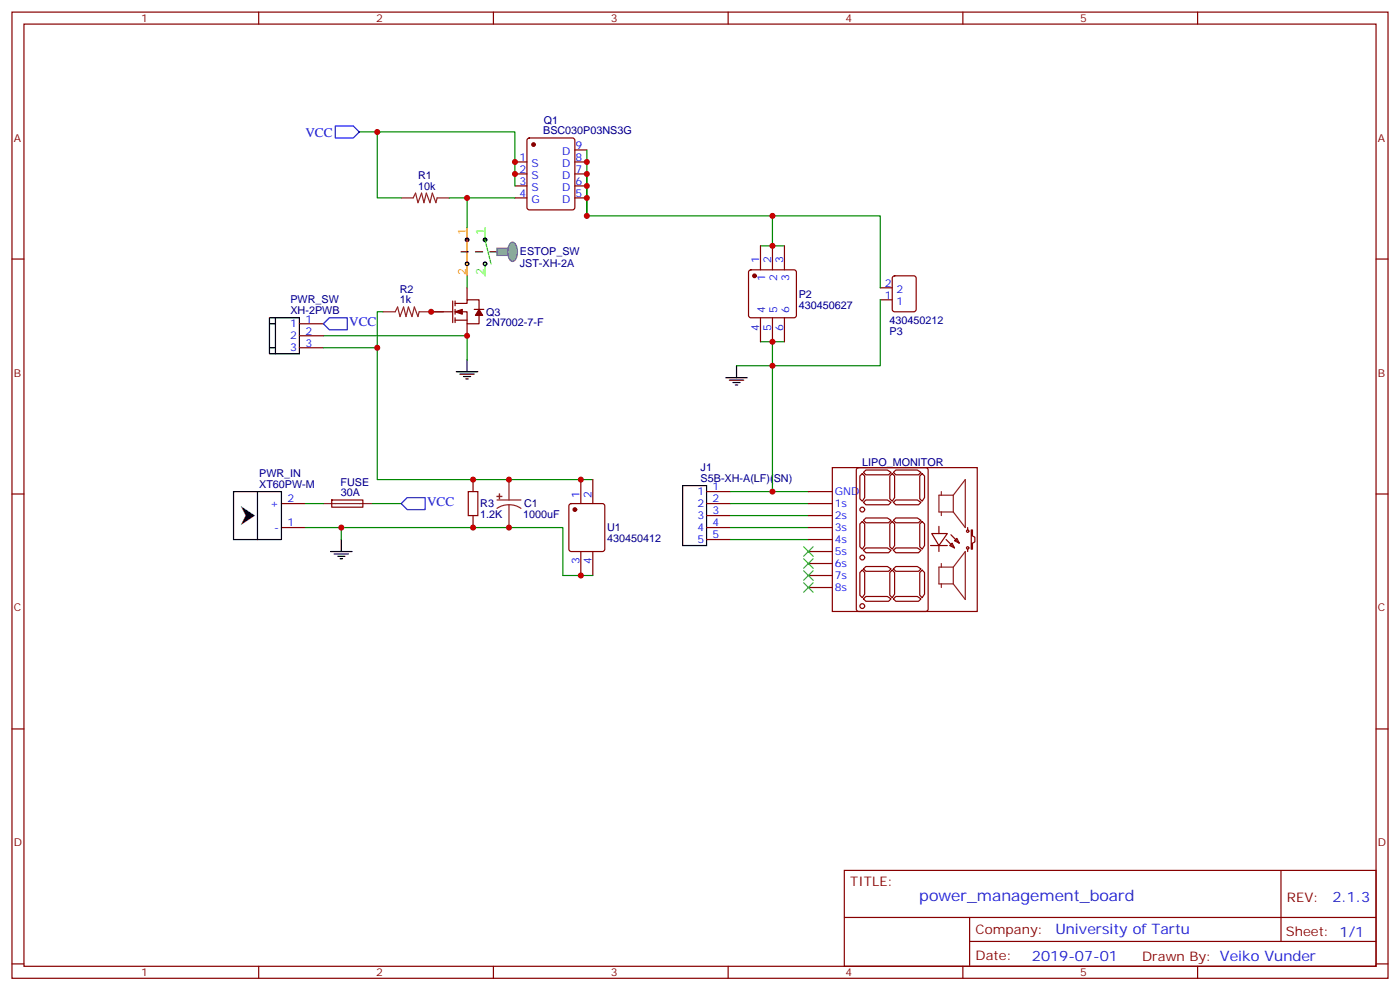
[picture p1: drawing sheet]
<svg xmlns="http://www.w3.org/2000/svg" width="412mm" height="292mm" viewBox="0 0 412 292" stroke-linecap="round" stroke-linejoin="round" font-family="sans-serif">
<g fill="none" stroke="#870000" stroke-width=".35">
<path d="M3.5 3.6h405.4v284.3h-405.4zM7.1 7.1h398.2v277.3h-398.2zM76.2 3.6v3.5M145.3 3.6v3.5M214.5 3.6v3.5M283.6 3.6v3.5M352.8 3.6v3.5M3.5 76.2h3.6M405.3 76.2h3.6M3.5 145.4h3.6M405.3 145.4h3.6M3.5 214.5h3.6"/>
<path d="M405.3 214.5h3.6M248.7 256.2h156.6v28.2h-156.6zM377.3 256.2v20.9M248.7 270h156.5M285.6 277.1h119.6M285.6 270v14.1M3.5 283.7h3.6M76.2 284.4v3.5M145.3 284.4v3.5M214.5 284.4v3.5M283.6 284.4v3.5M352.8 284.4v3.5"/>
<path d="M405.3 283.7h3.6"/>
</g>
<path d="M137.6 67.1v14.1" fill="none" stroke="#f90" stroke-width=".35"/>
<path d="M142.9 67.1v3.5l1.7 7M142.9 77.6v3.6" fill="none" stroke="#3f0" stroke-width=".35"/>
<g fill="#000" stroke="#000" stroke-width=".35">
<circle cx="137.6" cy="70.6" r=".53"/>
<circle cx="142.9" cy="70.6" r=".53"/>
</g>
<g fill="none" stroke="#000" stroke-width=".35">
<circle cx="137.6" cy="77.6" r=".53"/>
<circle cx="142.9" cy="77.6" r=".53"/>
</g>
<path d="M146.4 74.1h-11.6" fill="none" stroke="#000" stroke-width=".35" stroke-dasharray="2.1 2.1"/>
<g fill="#999" stroke="#666" stroke-width=".35">
<path d="M146.4 73.1h3.5v2.1h-3.5z"/>
<path d="M150.3 71.7a.97 .97 0 0 1 1-.4 .97 .97 0 0 1 .7 .8 4.3 4.3 0 0 1-.6 4.8 1.24 1.24 0 0 1-1.6-1.3l-.2-2.2z"/>
</g>
<g fill="none" stroke="#8c2424" stroke-width=".35">
<path d="M118.2 58.2h3.5l.7-1.4 .7 2.9 1.1-2.9 .7 2.9 .7-2.9 1 2.9 .8-2.9 1 2.9 .4-1.5h3.5M95.2 148.2h14.2M146.4 147.1h7.1M149.9 148.6l1.9 .2 1.7 .8M149.9 148.6l-1.8 .2-1.7 .8M149.9 141.1v6M149.9 148.6v6.7M277.3 144.7v1M277.3 150.7v1M280.8 145.7h-4.2v5h4.2M280.8 145.7v5M280.8 145.7l3.5-4.6v14.2l-3.5-4.6"/>
<path d="M277.3 165.8v1.1M277.3 171.8v1.1M280.8 166.9h-4.2v4.9h4.2M280.8 166.9v4.9M280.8 166.9l3.5-4.6v14.1l-3.5-4.6"/>
</g>
<g fill="#8c2424" stroke="#8c2424" stroke-width=".35">
<path d="M146.4 146.1h1.4z"/>
<path d="M147.1 145.4v1.4z"/>
</g>
<path d="M105.8 38.8h45.9v15.9M172.9 44.1v19.4M95.2 98.8h42.4v7.1M112.9 91.8h-1.8v49.3h63.5M95.2 102.3h15.9M217 107.6h10.5M109.4 148.2h8.8M215.2 144.7h22.9M215.2 148.2h22.9M215.2 151.7h22.9M215.2 155.3h22.9M215.2 158.8h22.9" fill="none" stroke="#008700" stroke-width=".35"/>
<g fill="none" stroke="#000" stroke-width=".35">
<path d="M79.4 95.3h1.7M81.1 93.5h7.1v10.6h-7.1zM81.1 93.5h-1.7v10.6h1.7M79.4 102.3h1.7M134.4 109.4h6.4M135.5 110.1h4.2M136.5 110.8h2.1M137.2 111.5h.7M137.6 105.9v3.5M213.8 111.2h6.3M214.8 111.9h4.3M215.9 112.6h2.1"/>
<path d="M216.6 113.3h.7M217 107.6v3.6M68.8 144.7h7v14.1h-7zM75.8 144.7h7.1v14.1h-7.1M100.5 158.8v3.5M201.1 142.9h7v17.6h-7zM97.4 162.3h6.3M98.4 163h4.3M99.5 163.7h2.1M100.2 164.4h.7"/>
</g>
<g fill="none" stroke="#870000" stroke-width=".35">
<path d="M151.7 47.7h3.5M151.7 51.2h3.5M151.7 54.7h3.5M151.7 58.2h3.5M155.5 40.8l.4-.2h12.7l.7 .4v20.1l-.4 .6-13 .1-.6-.5-.1-20zM169.3 47.7h3.6M169.3 51.2h3.6M169.3 54.7h3.6M169.3 58.2h3.6M169.3 44.1h3.6M88.2 95.3h7M88.2 98.8h7"/>
<path d="M88.2 102.3h7M245.2 137.6h42.7v42.4h-42.7zM252.5 137.8l.4-.2h19.8l.6 .4 .1 41.2-.5 .7-20 .1-.6-.5-.1-41.2zM254 139.4l.7 .7v6.3l-.7 1.1-.7-.7v-6.7zM254.4 139l.7-.7h6.3l1.1 .7-.7 .7h-6.7zM262.8 139.4l.7 .7v6.3l-.7 1.1-.7-.7v-6.7zM263.2 139l.7-.7h6.3l1.1 .7-.7 .7h-6.7zM82.9 148.2h7.1M82.9 155.3h7.1M97.7 147.2l9.2-.1v2.1l-9.1 .1zM208.1 144.7h7.1M208.1 148.2h7.1"/>
<path d="M208.1 151.7h7.1M208.1 155.3h7.1M208.1 158.8h7.1M238.1 144.7h7.1M238.1 148.2h7.1M238.1 151.7h7.1M238.1 155.3h7.1M238.1 158.8h7.1M254 153.5l.7 .7v6.3l-.7 1.1-.7-.7v-6.7zM254.4 147.8l.7-.7h6.3l1.1 .7-.7 .8h-6.7zM254.4 153.1l.7-.7h6.3l1.1 .7-.7 .7h-6.7zM262.8 153.5l.7 .7v6.3l-.7 1.1-.7-.7v-6.7z"/>
<path d="M263.2 153.1l.7-.7h6.3l1.1 .7-.7 .7h-6.7zM263.9 147.1h6.3l1.1 .7-.7 .8h-6.7l-.7-.8zM270.9 140.1l.7-.7 .7 .7v6.3l-.7 1.1-.7-.7zM271.6 153.5l.7 .7v6.3l-.7 1.1-.7-.7v-6.7zM274.5 157h4.5l-2.4 3.5zM276.6 154.9v2.1M278.7 158.8l2.5 2.5M280.1 157.4l2.5 2.4M281.9 158.4l.7 1.4-1.4-.7zM285 155.3v.7M286.1 156h.4v1.7l.7 .4v1.4l-.7 .3v1.8h-.4zM238.1 162.3h7.1"/>
<path d="M238.1 165.8h7.1M238.1 169.4h7.1M238.1 172.9h7.1M254 167.8l.7 .7v6.3l-.7 1.1-.7-.7v-6.7zM254.4 162l.7-.7h6.3l1.1 .7-.7 .7h-6.7zM254.4 167.4l.7-.7h6.3l1.1 .7-.7 .7h-6.7zM254.4 176.2l.7-.7h6.3l1.1 .7-.7 .8h-6.7zM262.8 167.8l.7 .7v6.3l-.7 1.1-.7-.7v-6.7zM263.2 162l.7-.7h6.3l1.1 .7-.7 .7h-6.7zM263.2 167.4l.7-.7h6.3l1.1 .7-.7 .7h-6.7zM263.9 175.5h6.3l1.1 .7-.7 .8h-6.7l-.7-.8zM271.6 167.8l.7 .7v6.3l-.7 1.1-.7-.7v-6.7z"/>
<path d="M274.1 160.5h4.9M276.6 160.5v1.8M279.8 160.5l.7-.7 .7 1.5zM285 161.6v.7"/>
<circle cx="254" cy="150" r=".71"/>
<circle cx="285" cy="156.3" r=".35"/>
<circle cx="254" cy="164.1" r=".71"/>
<circle cx="254" cy="178.4" r=".71"/>
<circle cx="285" cy="161.3" r=".35"/>
</g>
<path d="M98.8 37.1h5.3l1.7 1.7-1.7 1.8h-5.3zM97 93.5h5.3v3.5h-5.3l-1.8-1.7zM118.2 148.2l1.7-1.8h5.3v3.6h-5.3z" fill="none" stroke="#00f" stroke-width=".35"/>
<circle cx="157.2" cy="42.5" r=".53" fill="#870000" stroke="#870000" stroke-width=".35"/>
<path d="M70.9 148.9l4.2 2.8-4.2 2.9 1.4-2.9z" fill="#333"/>
<g fill="none" stroke="#008700" stroke-width=".35">
<path d="M111.1 38.8v19.4h7.1M132.3 58.2h19.4M137.6 58.2v8.9M172.9 51.2v12.3h54.6v8.9M224 72.4h7.1M227.5 63.5h31.8v21.2M127 91.8h3.5M137.6 81.2v3.5M259.3 88.2v19.4h-31.8M224 100.6h7.1M227.5 100.6v44.1M90 155.3h75.8v14.1h8.8"/>
<path d="M90 148.2h5.2M100.5 155.3v3.5"/>
</g>
<path d="M112.9 91.8h3.5l.7-1.5 .7 2.9 1.1-2.9 .7 2.9 .7-2.9 1.1 2.9 .7-2.9 1 2.9 .4-1.4h3.5" fill="none" stroke="#8c2424" stroke-width=".35"/>
<path d="M236.7 160.9l2.8 2.8M236.7 164.4l2.8 2.9M236.7 168l2.8 2.8M236.7 171.5l2.8 2.8M239.5 160.9l-2.8 2.8M239.5 164.4l-2.8 2.9M239.5 168l-2.8 2.8M239.5 171.5l-2.8 2.8" fill="none" stroke="#3c3" stroke-width=".35"/>
<g fill="none" stroke="#870000" stroke-width=".35">
<path d="M220.7 79.6l.5-.2h12.7l.5 .2 .2 .5v12.7l-.2 .5-.5 .2h-12.7l-.5-.2-.2-.5v-12.7zM224 72.4v7M227.5 72.4v7M231.1 72.4v7M127 91.8h6.3M133.3 88.6v6.3M134.1 89.3h3.5v-1.1h3.5v2.9M134.1 91.8h3.5v3.5h3.5v-2.5M134.1 94.2h3.5M134.1 88.6v1.4M134.1 91.1v1.4M134.1 93.5v1.4"/>
<path d="M137.6 84.7v3.5M137.6 95.3v3.5M139.7 91.1h2.8M224 93.5v7.1M227.5 93.5v7.1M231.1 93.5v7.1M259.3 88.2h3.5M259.3 84.7h3.5M263.1 81.4l.4-.2h5.7l.6 .4 .1 9.5-.5 .6-5.9 .1-.6-.5-.1-9.4zM139.3 141.1v3.6M139.3 151.7v3.6M167.8 148.4l.5-.2h9.1l.5 .2 .3 .5v12.7l-.3 .5-.5 .2h-9.1l-.5-.2-.2-.5v-12.7z"/>
<path d="M171.1 141.1v7.1M174.6 141.1v7.1M171.1 162.3v7.1M174.6 162.3v7.1"/>
</g>
<g fill="#870000" stroke="#870000" stroke-width=".35">
<path d="M134.1 91.8l2.1-.7v1.4z"/>
<path d="M141.1 91.1l1.1 1.7h-2.1z"/>
<circle cx="222.2" cy="81.2" r=".53"/>
<circle cx="169.3" cy="150" r=".53"/>
</g>
<path d="M137.9 144.7h2.9v7h-2.9z" fill="none" stroke="#a10000" stroke-width=".35"/>
<g fill="#c00">
<circle cx="137.6" cy="98.8" r=".88"/>
<circle cx="127" cy="91.8" r=".88"/>
<circle cx="171.1" cy="141.1" r=".88"/>
<circle cx="227.5" cy="63.5" r=".88"/>
<circle cx="227.5" cy="144.7" r=".88"/>
<circle cx="227.5" cy="107.6" r=".88"/>
<circle cx="227.5" cy="100.6" r=".88"/>
<circle cx="137.6" cy="58.2" r=".88"/>
<circle cx="151.7" cy="47.7" r=".88"/>
<circle cx="151.7" cy="51.2" r=".88"/>
<circle cx="100.5" cy="155.3" r=".88"/>
<circle cx="111.1" cy="102.3" r=".88"/>
<circle cx="149.9" cy="155.3" r=".88"/>
<circle cx="172.9" cy="47.7" r=".88"/>
<circle cx="172.9" cy="58.2" r=".88"/>
<circle cx="172.9" cy="54.7" r=".88"/>
<circle cx="172.9" cy="51.2" r=".88"/>
<circle cx="172.9" cy="63.5" r=".88"/>
<circle cx="111.1" cy="38.8" r=".88"/>
<circle cx="227.5" cy="72.4" r=".88"/>
<circle cx="149.9" cy="141.1" r=".88"/>
<circle cx="171.1" cy="169.4" r=".88"/>
<circle cx="139.3" cy="141.1" r=".88"/>
<circle cx="139.3" cy="155.3" r=".88"/>
</g>
<text font-size="4.6" fill="#00f" x="270.8" y="265.2">power_management_board</text>
<g font-size="4.2" fill="#00f">
<text x="392.5" y="265.4">2.1.3</text>
<text x="310.9" y="275">University of Tartu</text>
<text x="304" y="282.8">2019-07-01</text>
</g>
<g font-size="3.9" fill="#00f">
<text x="90" y="40.4">VCC</text>
<text x="102.9" y="96">VCC</text>
<text x="125.8" y="148.9">VCC</text>
</g>
<g font-size="3.9" fill="#800">
<text x="250.5" y="260.7">TITLE:</text>
<text x="379.1" y="265.4">REV:</text>
<text x="287.4" y="274.9">Company:</text>
<text x="378.7" y="275.6">Sheet: 1/1</text>
<text x="287.4" y="282.6">Date:</text>
<text x="336.4" y="282.7">Drawn By: Veiko Vunder</text>
</g>
<g font-size="3.2" fill="#800">
<text x="41.6" y="6.6">1</text>
<text x="110.8" y="6.6">2</text>
<text x="179.9" y="6.6">3</text>
<text x="249.1" y="6.6">4</text>
<text x="318.2" y="6.6">5</text>
<text x="4.1" y="41.7">A</text>
<text x="405.9" y="41.7">A</text>
<text x="4.1" y="110.8">B</text>
<text x="405.9" y="110.8">B</text>
<text x="4.1" y="180">C</text>
<text x="405.9" y="180">C</text>
<text x="4.1" y="249.1">D</text>
<text x="405.9" y="249.1">D</text>
<text x="41.6" y="287.4">1</text>
<text x="110.8" y="287.4">2</text>
<text x="179.9" y="287.4">3</text>
<text x="249.1" y="287.4">4</text>
<text x="318.2" y="287.4">5</text>
</g>
<g font-size="3.2" fill="#000080">
<text x="160" y="39.5">BSC030P03NS3G</text>
<text x="160.2" y="36.4">Q1</text>
<text x="123.1" y="52.6">R1</text>
<text x="123.1" y="55.8">10k</text>
<text x="153.1" y="75.2">ESTOP_SW</text>
<text x="153.1" y="78.5">JST-XH-2A</text>
<text x="85.6" y="89.2">PWR_SW</text>
<text x="117.8" y="89.3">1k</text>
<text x="117.8" y="86.1">R2</text>
<text x="235.3" y="87.6">P2</text>
<text x="85.6" y="92.5">XH-2PWB</text>
<text x="143.2" y="92.9">Q3</text>
<text x="235.3" y="90.8">430450627</text>
<text x="262" y="95.3">430450212</text>
<text x="143.2" y="96.1">2N7002-7-F</text>
<text x="262" y="98.5">P3</text>
<text x="254" y="137.1">LIPO_MONITOR</text>
<text x="76.3" y="143.6">XT60PW-M</text>
<text x="76.3" y="140.5">PWR_IN</text>
<text x="100.3" y="142.9">FUSE</text>
<text x="206.4" y="138.6">J1</text>
<text x="206.4" y="141.9">S5B-XH-A(LF)(SN)</text>
<text x="100.4" y="146.1">30A</text>
<text x="141.5" y="149.3">R3</text>
<text x="154.4" y="149.3">C1</text>
<text x="141.5" y="152.6">1.2K</text>
<text x="154.2" y="152.6">1000uF</text>
<text x="178.9" y="159.6">430450412</text>
<text x="178.9" y="156.4">U1</text>
</g>
<g font-size="3.2" fill="#00f">
<text x="153" y="47.3">1</text>
<text x="165.6" y="45.5">D</text>
<text x="169.5" y="47.3">8</text>
<text x="169.5" y="43.8">9</text>
<text x="153" y="50.8">2</text>
<text x="156.5" y="49.1">S</text>
<text x="156.5" y="52.6">S</text>
<text x="165.6" y="52.6">D</text>
<text x="165.6" y="49.1">D</text>
<text x="169.5" y="50.8">7</text>
<text x="153" y="54.4">3</text>
<text x="153" y="57.9">4</text>
<text x="156.5" y="56.1">S</text>
<text x="156.5" y="59.7">G</text>
<text x="165.6" y="59.7">D</text>
<text x="165.6" y="56.1">D</text>
<text x="169.5" y="57.9">5</text>
<text x="169.5" y="54.4">6</text>
<text x="223.7" y="77.5" transform="rotate(-90 223.7 77.5)">1</text>
<text x="227.2" y="77.5" transform="rotate(-90 227.2 77.5)">2</text>
<text x="230.7" y="77.5" transform="rotate(-90 230.7 77.5)">3</text>
<text x="225.4" y="82.7" transform="rotate(-90 225.4 82.7)">1</text>
<text x="229" y="82.7" transform="rotate(-90 229 82.7)">2</text>
<text x="232.5" y="82.7" transform="rotate(-90 232.5 82.7)">3</text>
<text x="260.6" y="87.9">1</text>
<text x="260.6" y="84.3">2</text>
<text x="264.1" y="89.6">1</text>
<text x="264.1" y="86.1">2</text>
<text x="90" y="94.9">1</text>
<text x="225.4" y="92.2" transform="rotate(-90 225.4 92.2)">4</text>
<text x="229" y="92.2" transform="rotate(-90 229 92.2)">5</text>
<text x="232.5" y="92.2" transform="rotate(-90 232.5 92.2)">6</text>
<text x="85.5" y="96.3">1</text>
<text x="85.5" y="99.9">2</text>
<text x="90" y="98.5">2</text>
<text x="90" y="102">3</text>
<text x="223.7" y="97.5" transform="rotate(-90 223.7 97.5)">4</text>
<text x="227.2" y="97.5" transform="rotate(-90 227.2 97.5)">5</text>
<text x="230.7" y="97.5" transform="rotate(-90 230.7 97.5)">6</text>
<text x="85.5" y="103.4">3</text>
<text x="79.6" y="149.3">+</text>
<text x="84.7" y="147.8">2</text>
<text x="170.7" y="146.4" transform="rotate(-90 170.7 146.4)">1</text>
<text x="174.3" y="146.4" transform="rotate(-90 174.3 146.4)">2</text>
<text x="205.4" y="145.7">1</text>
<text x="205.4" y="149.3">2</text>
<text x="209.9" y="144.3">1</text>
<text x="209.9" y="147.8">2</text>
<text x="245.9" y="145.7">GND</text>
<text x="245.9" y="149.3">1s</text>
<text x="84.7" y="154.9">1</text>
<text x="205.4" y="152.8">3</text>
<text x="209.9" y="151.4">3</text>
<text x="209.9" y="154.9">4</text>
<text x="245.9" y="152.8">2s</text>
<text x="80.8" y="156.3">-</text>
<text x="205.4" y="156.3">4</text>
<text x="205.4" y="159.8">5</text>
<text x="209.9" y="158.4">5</text>
<text x="245.9" y="156.3">3s</text>
<text x="245.9" y="159.8">4s</text>
<text x="170.7" y="166.1" transform="rotate(-90 170.7 166.1)">3</text>
<text x="174.3" y="166.1" transform="rotate(-90 174.3 166.1)">4</text>
<text x="245.9" y="163.4">5s</text>
<text x="245.9" y="166.9">6s</text>
<text x="245.9" y="170.4">7s</text>
<text x="245.9" y="174">8s</text>
</g>
<g font-size="3.2" fill="#f90">
<text x="137.2" y="69.2" transform="rotate(-90 137.2 69.2)">1</text>
<text x="137.2" y="81.1" transform="rotate(-90 137.2 81.1)">2</text>
</g>
<g font-size="3.2" fill="#3f0">
<text x="142.5" y="69.2" transform="rotate(-90 142.5 69.2)">1</text>
<text x="142.5" y="81.1" transform="rotate(-90 142.5 81.1)">2</text>
</g>
</svg>
